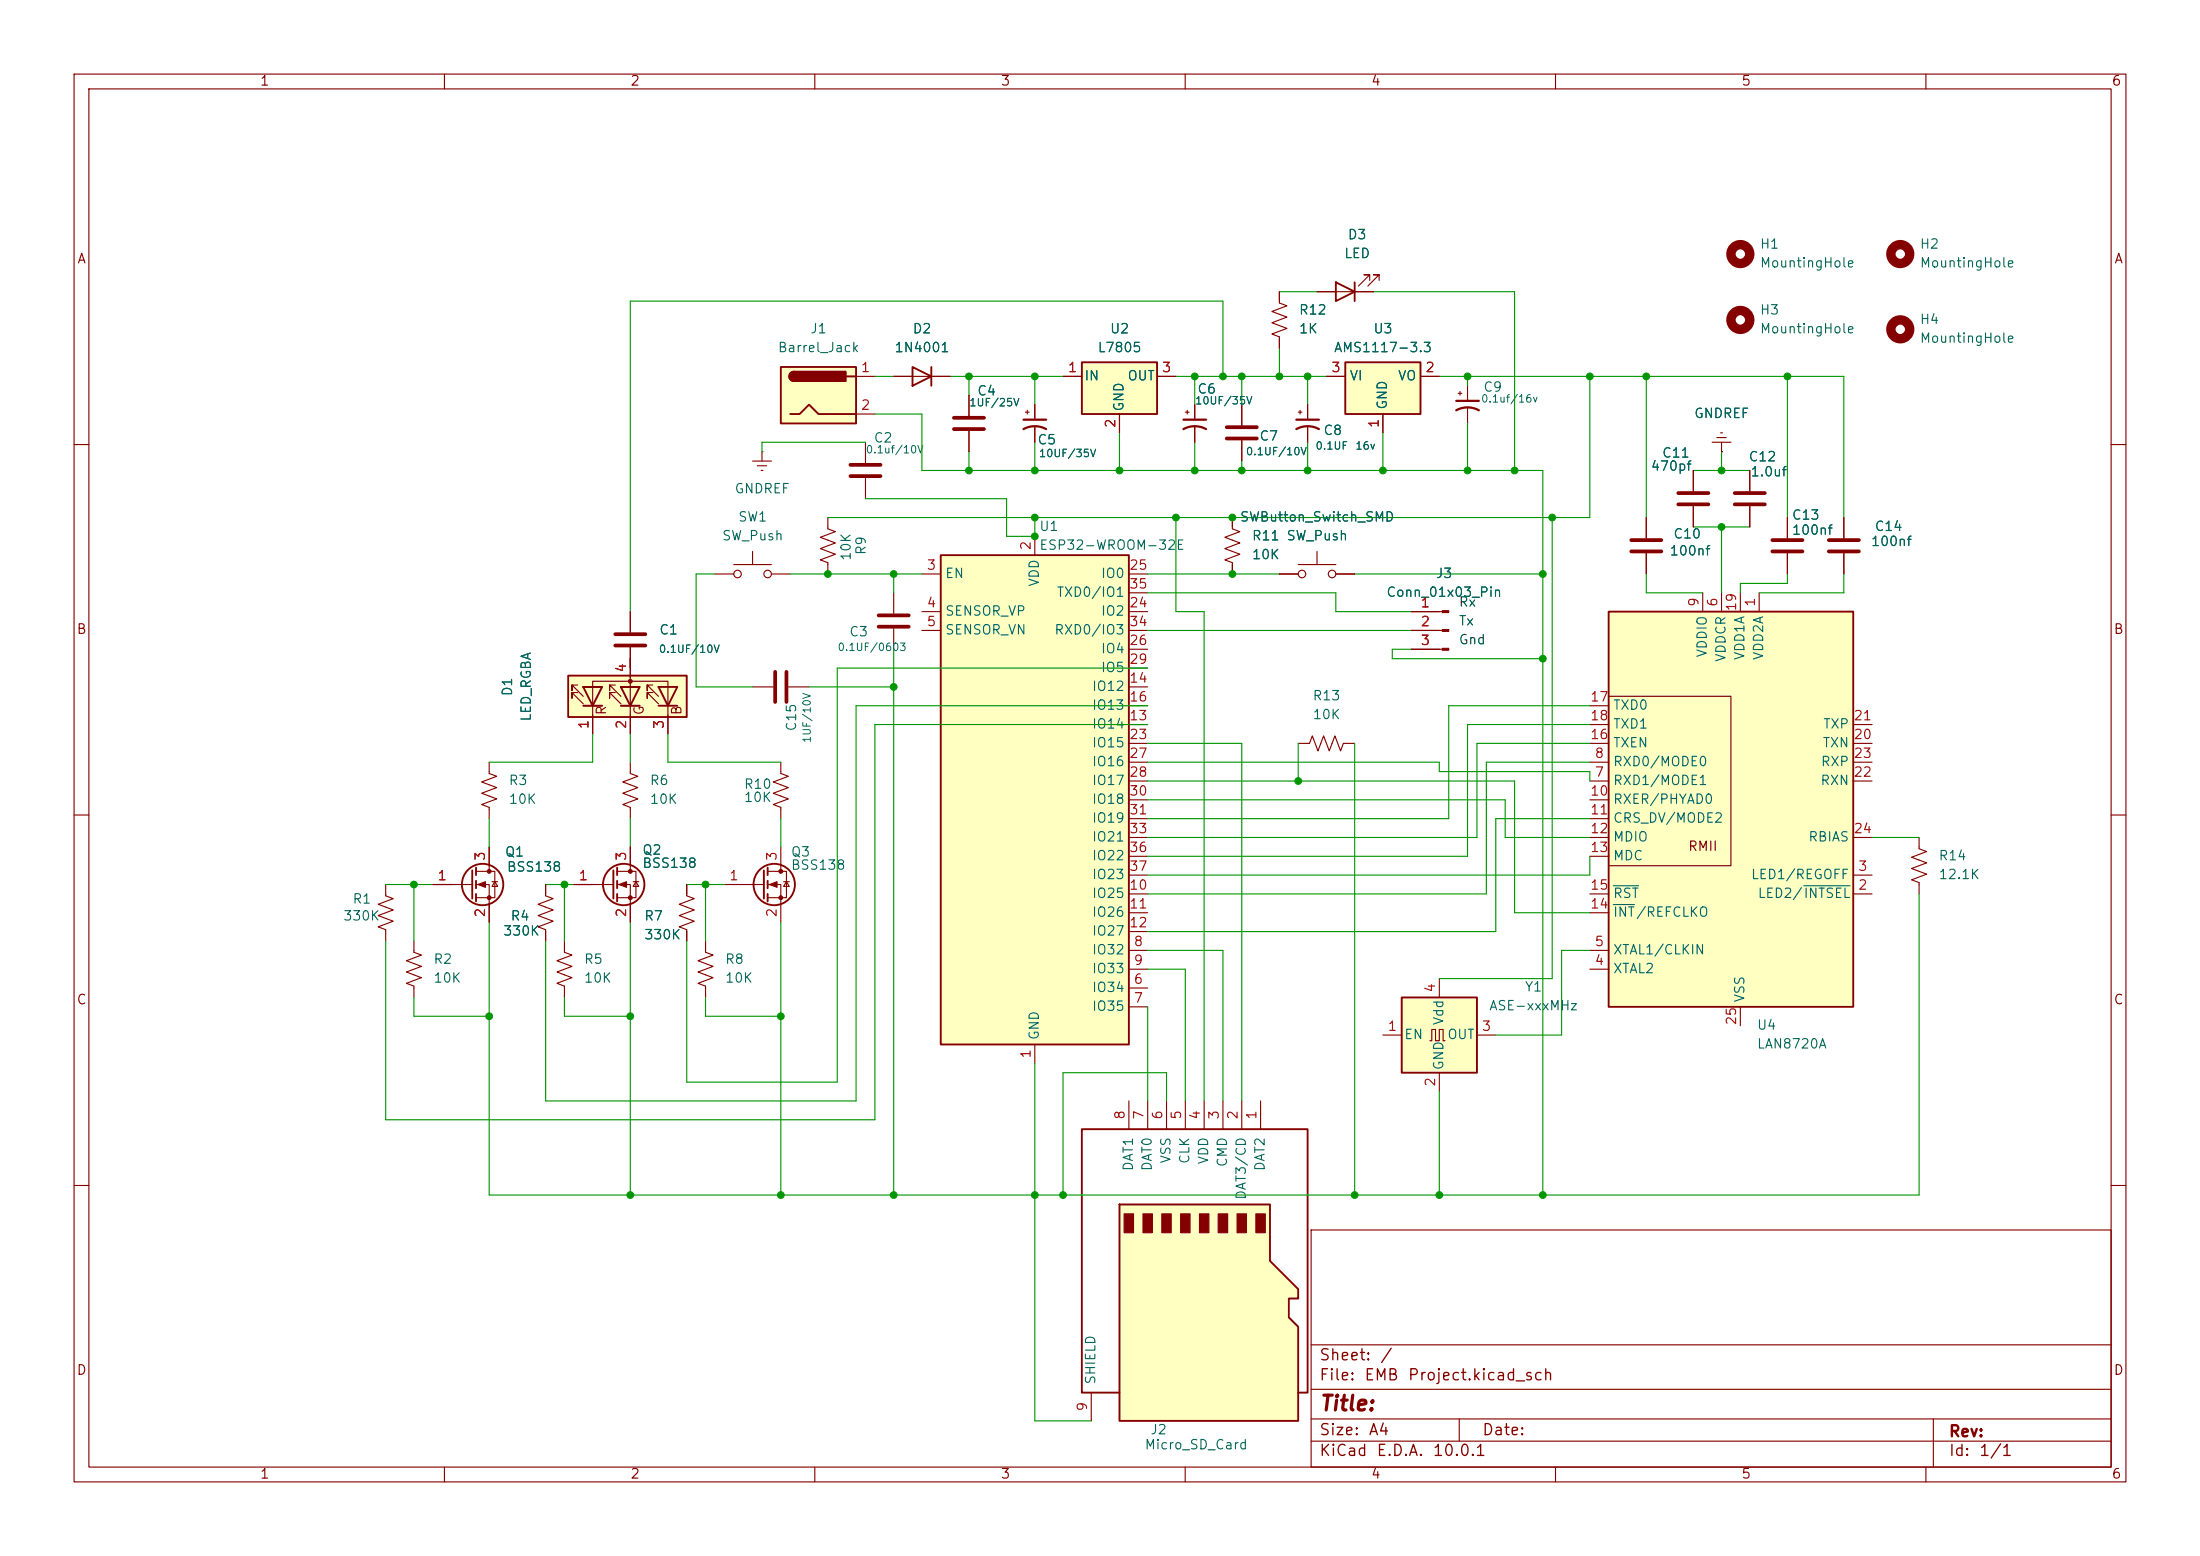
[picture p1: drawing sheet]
<svg xmlns="http://www.w3.org/2000/svg" width="297mm" height="210mm" viewBox="0 0 297 210" stroke-linecap="round" stroke-linejoin="round" font-family="sans-serif">
<g fill="none" stroke="#840000" stroke-width=".15">
<path d="M10 10h277v190h-277zM12 12h273v186h-273zM60 10v2M110 10v2M160 10v2M210 10v2M260 10v2M172.7 39.4v1.5l1 .4-2 .7 2 .8-2 .8 2 .7-2 .8 1 .4v1.5M10 60h2M166.4 69.9v1.5l1 .4-2 .7 2 .8-2 .7 2 .8-2 .8 1 .3v1.6M228.6 63.5v2.8M228.6 68.3v2.8"/>
<path d="M241.3 69.9v2.7M241.3 74.7v2.8M248.9 69.9v2.7M248.9 74.7v2.8M285 60h2M190.5 82.6h4.2M190.5 85.1h4.2M190.5 87.6h4.2M10 110h2M259.1 113v1.6l1 .3-2 .8 2 .8-2 .7 2 .8-2 .7 1 .4v1.6M285 110h2M55.9 127v1.5l1 .4-2 .8 2 .7-2 .8 2 .8-2 .7 1 .4v1.5"/>
<path d="M10 160h2M177 166h108v32h-108zM285 160h2M60 198v2M110 198v2M160 198v2M177 194.5h108M177 191.5h108M177 187.5h108M177 181.5h108M197 191.5v3M210 198v2"/>
<path d="M260 198v2M261 191.5v6.5"/>
</g>
<path d="M226.6 66.5h4M226.6 68.1h4M239.3 72.9h4M239.3 74.4h4M246.9 72.9h4.1M246.9 74.4h4.1" fill="none" stroke="#840000" stroke-width=".51"/>
<g fill="#840000" stroke="#840000" stroke-width=".15">
<path d="M194.7 82.4h.9v.3h-.9z"/>
<path d="M194.7 85h.9v.2h-.9z"/>
<path d="M194.7 87.5h.9v.3h-.9z"/>
</g>
<path d="M217.2 82.6h33v53.3h-33z" fill="#ffffc2"/>
<path d="M217.2 82.6h33v53.3h-33z" fill="none" stroke="#840000" stroke-width=".25"/>
<g fill="none" stroke="#840000" stroke-width=".15">
<path d="M160 55.6h.5M160.3 55.4v.5M161.3 54.6v2M161.3 57.7v2M167.6 54.6v2.8M167.6 59.4v2.8M196.8 53.1h.6M197.1 52.8v.5M198.1 52.1v2M198.1 55.1v2.1M231.1 59.7h2.6M231.8 59.1h1.2"/>
<path d="M232.3 58.4h.2M232.4 59.7v1.3M222.2 69.9v2.7M222.2 74.7v2.8M232.4 61h.1M236.2 63.5v2.8M236.2 68.3v2.8M214.6 95.3h2.6M214.6 97.8h2.6M217.2 94h16.5v22.8h-16.5M229.9 80v2.6M232.4 80v2.6"/>
<path d="M234.9 80v2.6M237.5 80v2.6M250.2 97.8h2.5M214.6 105.4h2.6M214.6 102.9h2.6M214.6 108h2.6M214.6 110.5h2.6M214.6 113h2.6M214.6 115.6h2.6M214.6 100.3h2.6M250.2 118.1h2.5M250.2 105.4h2.5"/>
<path d="M250.2 102.9h2.5M250.2 113h2.5M250.2 100.3h2.5M214.6 120.7h2.6M214.6 130.8h2.6M214.6 128.3h2.6M214.6 123.2h2.6M234.9 135.9v2.5M250.2 120.7h2.5"/>
</g>
<path d="M217.8 119.5h3.4M243.5 119.5h6.3M217.8 122.1h2.9" fill="none" stroke="#006464" stroke-width=".15"/>
<path d="M165.6 57.7h4.1M165.6 59.2h4.1M220.2 72.9h4.1M220.2 74.4h4.1M234.2 66.5h4.1M234.2 68.1h4.1" fill="none" stroke="#840000" stroke-width=".51"/>
<path d="M159.8 57.9a3.2 3.2 0 0 1 3 0M159.8 56.6h3M196.6 55.4a3.2 3.2 0 0 1 3 0M196.6 54.1h3" fill="none" stroke="#840000" stroke-width=".3"/>
<path d="M181.6 48.9h10.2v7h-10.2z" fill="#ffffc2"/>
<path d="M181.6 48.9h10.2v7h-10.2z" fill="none" stroke="#840000" stroke-width=".25"/>
<path d="M175.3 55.6h.5M175.5 55.4v.5M176.5 54.6v2M176.5 57.7v2M179.1 50.8h2.5M186.7 55.9v2.5M191.8 50.8h2.5" fill="none" stroke="#840000" stroke-width=".15"/>
<path d="M175 57.9a3.2 3.2 0 0 1 3.1 0M175 56.6h3.1" fill="none" stroke="#840000" stroke-width=".3"/>
<g fill="none" stroke="#840000" stroke-width="1.3">
<circle cx="234.9" cy="34.3" r="1.27"/>
<circle cx="256.5" cy="34.3" r="1.27"/>
<circle cx="234.9" cy="43.2" r="1.27"/>
<circle cx="256.5" cy="44.4" r="1.27"/>
</g>
<path d="M189.2 134.6h10.2v10.2h-10.2z" fill="#ffffc2"/>
<path d="M189.2 134.6h10.2v10.2h-10.2z" fill="none" stroke="#840000" stroke-width=".25"/>
<path d="M186.7 139.7h2.5M194.3 132.1v2.5M199.4 139.7h2.5M193 140.5h.3v-1.6h.5v1.6h.5v-1.6h.5v1.6h.3M194.3 144.8v2.5" fill="none" stroke="#840000" stroke-width=".15"/>
<path d="M146 48.9h10.2v7h-10.2z" fill="#ffffc2"/>
<path d="M180.3 38.1l2.6 1.3-2.6 1.2zM182.9 38.1v2.5M146 48.9h10.2v7h-10.2z" fill="none" stroke="#840000" stroke-width=".25"/>
<g fill="none" stroke="#840000" stroke-width=".15">
<path d="M177.8 39.4h7.6M184.9 37.8v-.7h-.8h.8l-1.5 1.5M186.2 37.8v-.7h-.8h.8l-1.5 1.5M116.8 59.7v2.8M143.5 50.8h2.5M151.1 55.9v2.5M156.2 50.8h2.5M116.8 64.5v2.8M172.7 77.5h2.6M175.3 76.2h5M177.8 74.4v1.8M180.3 77.5h2.6"/>
<path d="M73.7 119.4v1.5l1 .4-2.1 .7 2.1 .8-2.1 .8 2.1 .7-2.1 .8 1.1 .4v1.5M175.3 100.3h1.5l.4-1 .7 2 .8-2 .8 2 .7-2 .8 2 .4-1h1.5M76.2 127v1.5l1 .4-2 .8 2 .7-2 .8 2 .8-2 .7 1 .4v1.5"/>
<circle cx="175.8" cy="77.5" r=".51"/>
<circle cx="179.8" cy="77.5" r=".51"/>
</g>
<path d="M114.8 62.7h4.1M114.8 64.3h4.1" fill="none" stroke="#840000" stroke-width=".51"/>
<path d="M105.4 49.5h10.2v7.7h-10.2z" fill="#ffffc2"/>
<path d="M105.4 49.5h10.2v7.7h-10.2zM106.7 55.9h1.2l1.3-1.3 1.3 1.3h5.1M107.2 50.2a.64 .64 0 0 0-.6 .6 .64 .64 0 0 0 .6 .6M114.3 50.8h1.3M123.2 49.5l2.5 1.3-2.5 1.3zM125.7 49.5v2.6" fill="none" stroke="#840000" stroke-width=".25"/>
<g fill="#840000" stroke="#840000" stroke-width=".25">
<path d="M106.7 50.4l.5-.2v1.2a.63 .63 0 0 1-.6-.4 .63 .63 0 0 1 .1-.6z"/>
<path d="M107.2 50.2h7v1.2h-7z"/>
</g>
<g fill="none" stroke="#840000" stroke-width=".15">
<path d="M115.6 50.8h2.5M115.6 55.9h2.5M120.6 50.8h7.7M130.8 53.3v2.8M130.8 58.2v2.8M138.4 55.6h.5M138.7 55.4v.5M139.7 54.6v2M139.7 57.7v2M96.5 77.5h2.6M99.1 76.2h5M101.6 62.2h2.5"/>
<path d="M101.6 74.4v1.8M102.2 62.9h1.3M102.7 63.5h.3M102.9 61h.1M102.9 61v1.2M104.1 77.5h2.6M111.8 69.9v1.5l1 .4-2.1 .7 2.1 .8-2.1 .7 2.1 .8-2.1 .8 1.1 .3v1.6M85.1 102.9v1.5l1 .4-2 .7 2 .8-2 .8 2 .7-2 .8 1 .4v1.5"/>
<circle cx="99.6" cy="77.5" r=".51"/>
<circle cx="103.6" cy="77.5" r=".51"/>
</g>
<path d="M138.2 57.9a3.2 3.2 0 0 1 3 0M138.2 56.6h3" fill="none" stroke="#840000" stroke-width=".3"/>
<path d="M128.8 56.4h4M128.8 57.9h4" fill="none" stroke="#840000" stroke-width=".51"/>
<path d="M76.7 91.2h16v5.6h-16z" fill="#ffffc2"/>
<g fill="none" stroke="#840000" stroke-width=".25">
<path d="M76.7 91.2h16v5.6h-16zM78.7 92.7h2.6l-1.3 2.6zM78.7 95.3h2.6M83.8 92.7h2.6l-1.3 2.6zM83.8 95.3h2.6M88.9 92.7h2.5l-1.2 2.6zM88.9 95.3h2.5M63.8 117.5v3.8M64.3 117.1v1M64.3 118.9v1M82.8 117.5v3.8M83.3 117.1v1"/>
<path d="M83.3 118.9v1M103.1 117.5v3.8M103.6 117.1v1M103.6 118.9v1M64.3 120.7v1M83.3 120.7v1M103.6 120.7v1"/>
<circle cx="65.2" cy="119.4" r="2.79"/>
<circle cx="84.2" cy="119.4" r="2.79"/>
<circle cx="104.5" cy="119.4" r="2.79"/>
</g>
<g fill="none" stroke="#840000" stroke-width=".15">
<path d="M78 93.5h-.8v.7v-.7l1.5 1.5M78 92.5h-.8v.7v-.7l1.5 1.5M78.7 95.3h2.6M78.7 92.7h.1M78.7 92.7h2.6zM80 99.1v-7.2h10.2v7.2M83.1 93.5h-.8v.7v-.7l1.5 1.5M83.1 92.5h-.8v.7v-.7l1.5 1.5M83.8 95.3h2.6M83.8 92.7h.1M83.8 92.7h2.6zM85.1 82.6v2.7"/>
<path d="M85.1 87.4v11.7M88.1 93.5h-.7v.7v-.7l1.5 1.5M88.1 92.5h-.7v.7v-.7l1.5 1.5M101.6 92.7h2.8M106.4 92.7h2.8M52.1 119.4v1.5l1 .4-2 .7 2 .8-2 .8 2 .7-2 .8 1 .4v1.5M58.4 119.4h5.4M64.3 117.6h2.5v3.6h-2.5M64.3 119.4h1.7v5.1M66 102.9v1.5l1.1 .4-2.1 .7 2.1 .8-2.1 .8 2.1 .7-2.1 .8 1 .4v1.5M66 114.3v3.3M66.4 119h.8"/>
<path d="M66.8 119l.4 .6h-.8zM77.5 119.4h5.3M83.3 117.6h2.6v3.6h-2.6M83.3 119.4h1.8v5.1M85.1 114.3v3.3M85.5 119h.7M85.9 119l.3 .6h-.7zM92.7 119.4v1.5l1 .4-2 .7 2 .8-2 .8 2 .7-2 .8 1 .4v1.5M97.8 119.4h5.3M103.6 117.6h2.6v3.6h-2.6M103.6 119.4h1.8v5.1M105.4 102.9v1.5l1 .4-2 .7 2 .8-2 .8 2 .7-2 .8 1 .4v1.5"/>
<path d="M105.4 114.3v3.3M105.8 119h.8M106.2 119l.4 .6h-.8zM95.2 127v1.5l1.1 .4-2.1 .8 2.1 .7-2.1 .8 2.1 .8-2.1 .7 1 .4v1.5"/>
</g>
<g fill="#840000" stroke="#840000" stroke-width=".15">
<path d="M64.5 119.4l1-.4v.8z"/>
<path d="M83.6 119.4l1-.4v.8z"/>
<path d="M103.9 119.4l1-.4v.8z"/>
<circle cx="85.1" cy="91.9" r=".25"/>
<circle cx="66" cy="117.6" r=".25"/>
<circle cx="66" cy="121.2" r=".25"/>
<circle cx="85.1" cy="117.6" r=".25"/>
<circle cx="85.1" cy="121.2" r=".25"/>
<circle cx="105.4" cy="117.6" r=".25"/>
<circle cx="105.4" cy="121.2" r=".25"/>
</g>
<path d="M83.1 85.6h4M83.1 87.1h4M104.6 90.7v4M106.2 90.7v4" fill="none" stroke="#840000" stroke-width=".51"/>
<path d="M151.1 162.6h20.3v7.6l3.9 3.8v1.3h-1.3v2.5l1.3 1.3v12.7h-24.2z" fill="#ffffc2"/>
<path d="M151.1 162.6h20.3v7.6l3.9 3.8v1.3h-1.3v2.5l1.3 1.3v12.7h-24.2zM151.1 188h-5.1v-35.6h30.5v35.6h-1.2" fill="none" stroke="#840000" stroke-width=".25"/>
<g fill="#840000" stroke="#840000" stroke-width=".15">
<path d="M169.5 163.8h1.3v2.6h-1.3z"/>
<path d="M167 163.8h1.3v2.6h-1.3z"/>
<path d="M164.5 163.8h1.2v2.6h-1.2z"/>
<path d="M161.9 163.8h1.3v2.6h-1.3z"/>
<path d="M159.4 163.8h1.3v2.6h-1.3z"/>
<path d="M156.8 163.8h1.3v2.6h-1.3z"/>
<path d="M154.3 163.8h1.3v2.6h-1.3z"/>
<path d="M151.8 163.8h1.2v2.6h-1.2z"/>
</g>
<path d="M152.4 148.6v3.8M154.9 148.6v3.8M157.5 148.6v3.8M160 148.6v3.8M162.6 148.6v3.8M165.1 148.6v3.8M167.6 148.6v3.8M170.2 148.6v3.8M147.3 188v3.8" fill="none" stroke="#840000" stroke-width=".15"/>
<path d="M127 74.9h25.4v66.1h-25.4z" fill="#ffffc2"/>
<path d="M127 74.9h25.4v66.1h-25.4z" fill="none" stroke="#840000" stroke-width=".25"/>
<g fill="none" stroke="#840000" stroke-width=".15">
<path d="M172.7 39.4v1.2M177.8 39.4h2.5M182.9 39.4h2.5M120.6 50.8h2.6M125.7 50.8h2.6M130.8 53.3v2.8M130.8 58.2v2.8M139.7 54.6v2M139.7 57.7v2M143.5 50.8h2.5M151.1 55.9v2.5M156.2 50.8h2.5"/>
<path d="M161.3 54.6v2M161.3 57.7v2M167.6 54.6v2.8M167.6 59.4v2.8M172.7 45.7v1.3M176.5 54.6v2M176.5 57.7v2M179.1 50.8h2.5M186.7 55.9v2.5M191.8 50.8h2.5M124.5 77.5h2.5M139.7 72.4v2.5"/>
<path d="M152.4 77.5h2.5M166.4 69.9v1.2M166.4 76.2v1.3M172.7 77.5h2.6M180.3 77.5h2.6M222.2 69.9v2.7M222.2 74.7v2.8M228.6 63.5v2.8M228.6 68.3v2.8M232.4 61h.1M236.2 63.5v2.8M236.2 68.3v2.8"/>
<path d="M241.3 69.9v2.7M241.3 74.7v2.8M248.9 69.9v2.7M248.9 74.7v2.8M80 96.5v2.6M85.1 82.6v2.7M85.1 87.4v4M85.1 96.5v2.6M90.2 96.5v2.6M120.6 80v2.8M120.6 84.8v2.8M124.5 82.6h2.5"/>
<path d="M124.5 85.1h2.5M152.4 82.6h2.5M152.4 85.1h2.5M152.4 97.8h2.5M152.4 92.7h2.5M152.4 95.3h2.5M152.4 87.6h2.5M152.4 90.2h2.5M152.4 80h2.5M190.5 82.6h3.8M190.5 85.1h3.8M190.5 87.6h3.8"/>
<path d="M58.4 119.4h2.6M66 114.3v2.5M73.7 119.4v1.3M77.5 119.4h2.5M85.1 114.3v2.5M92.7 119.4v1.3M152.4 100.3h2.5M152.4 102.9h2.5M152.4 105.4h2.5M152.4 108h2.5M152.4 110.5h2.5M152.4 113h2.5"/>
<path d="M152.4 115.6h2.5M152.4 118.1h2.5M66 121.9v2.6M73.7 125.7v1.3M85.1 121.9v2.6M92.7 125.7v1.3M152.4 133.4h2.5M152.4 135.9h2.5M152.4 128.3h2.5M152.4 130.8h2.5M152.4 120.7h2.5M152.4 123.2h2.5"/>
<path d="M152.4 125.7h2.5M139.7 141v2.5"/>
</g>
<path d="M118.6 83.1h4.1M118.6 84.6h4.1" fill="none" stroke="#840000" stroke-width=".51"/>
<g fill="none" stroke="#009600" stroke-width=".15">
<path d="M172.7 39.4h5.1M185.4 39.4h19.1v24.1M116.8 59.7h-13.9v1.3M118.1 55.9h6.4v7.6h83.8v97.8M118.1 50.8h2.5M128.3 50.8h15.2M130.8 50.8v2.5M139.7 50.8v3.8M139.7 59.7v3.8M151.1 58.4v5.1M158.7 50.8h20.4M161.3 50.8v3.8"/>
<path d="M161.3 59.7v3.8M165.1 50.8v-10.2h-80v42M167.6 50.8v3.8M172.7 47v3.8M176.5 50.8v3.8M176.5 59.7v3.8M186.7 58.4v5.1M194.3 50.8h54.6v19.1M198.1 50.8v1.3M198.1 57.2v6.3M214.6 50.8v19.1h-102.8M222.2 50.8v19.1"/>
<path d="M241.3 50.8v19.1M96.5 77.5h-2.5v15.2h7.6M106.7 77.5h17.8M116.8 67.3h19.1v5.1h3.8v-2.5M120.6 77.5v2.5M130.8 61v2.5M154.9 77.5h17.8M158.7 69.9v12.7h3.9v66M167.6 62.2v1.3M182.9 77.5h25.4M209.5 69.9v62.2h-15.2M222.2 77.5v2.5h7.7"/>
<path d="M228.6 63.5h7.6M228.6 71.1h7.6M232.4 61v2.5M232.4 71.1v8.9M241.3 77.5v1.2h-6.4v1.3M248.9 77.5v2.5h-11.4M80 99.1v3.8h-14M85.1 88.9v1.3M85.1 99.1v3.8M90.2 99.1v3.8h15.2M109.2 92.7h11.4M120.6 87.6v73.7"/>
<path d="M154.9 80h25.4v2.6h10.2M154.9 95.3h-39.3v53.3h-41.9v-21.6M154.9 85.1h35.6M154.9 90.2h-41.9v55.9h-20.3v-19.1M154.9 97.8h-36.8v53.3h-66v-24.1M190.5 87.6h-2.5v1.3h20.3M214.6 97.8h-16.5v17.8h-43.2M214.6 95.3h-19v15.2h-40.7M52.1 119.4h6.3M55.9 119.4v7.6M66 110.5v3.8M73.7 119.4h3.8"/>
<path d="M76.2 119.4v7.6M85.1 110.5v3.8M92.7 119.4h5.1M95.2 119.4v7.6M105.4 110.5v3.8M154.9 105.4h49.6v17.8h10.1M154.9 102.9h39.4v1.2h20.3v1.3M154.9 100.3h12.7v48.3M154.9 108h48.3v5h11.4M175.3 100.3v5.1M182.9 100.3v61M214.6 115.6v2.5h-59.7"/>
<path d="M214.6 100.3h-15.2v12.7h-44.5M214.6 102.9h-13.9v17.8h-45.8M214.6 110.5h-12.7v15.2h-47M252.7 113h6.4M55.9 134.6v2.6h10.1M76.2 134.6v2.6h8.9M85.1 124.5v36.8M95.2 134.6v2.6h10.2M105.4 124.5v36.8M154.9 128.3h10.2v20.3M154.9 135.9v12.7M154.9 130.8h5.1v17.8"/>
<path d="M214.6 128.3h-3.8v11.4h-8.9M259.1 120.7v40.6h-193.1v-36.8M139.7 143.5v48.3h7.6M157.5 148.6v-3.8h-14v16.5M194.3 147.3v14"/>
</g>
<g fill="#009600" stroke="#009600" stroke-width=".14">
<circle cx="182.9" cy="161.3" r=".46"/>
<circle cx="143.5" cy="161.3" r=".46"/>
<circle cx="175.3" cy="105.4" r=".46"/>
<circle cx="209.5" cy="69.9" r=".46"/>
<circle cx="208.3" cy="88.9" r=".46"/>
<circle cx="208.3" cy="77.5" r=".46"/>
<circle cx="232.4" cy="63.5" r=".46"/>
<circle cx="204.5" cy="63.5" r=".46"/>
<circle cx="232.4" cy="71.1" r=".46"/>
<circle cx="241.3" cy="50.8" r=".46"/>
<circle cx="214.6" cy="50.8" r=".46"/>
<circle cx="222.2" cy="50.8" r=".46"/>
<circle cx="194.3" cy="161.3" r=".46"/>
<circle cx="208.3" cy="161.3" r=".46"/>
<circle cx="186.7" cy="63.5" r=".46"/>
<circle cx="198.1" cy="63.5" r=".46"/>
<circle cx="167.6" cy="50.8" r=".46"/>
<circle cx="198.1" cy="50.8" r=".46"/>
<circle cx="166.4" cy="77.5" r=".46"/>
<circle cx="166.4" cy="69.9" r=".46"/>
<circle cx="176.5" cy="63.5" r=".46"/>
<circle cx="176.5" cy="50.8" r=".46"/>
<circle cx="161.3" cy="63.5" r=".46"/>
<circle cx="167.6" cy="63.5" r=".46"/>
<circle cx="172.7" cy="50.8" r=".46"/>
<circle cx="161.3" cy="50.8" r=".46"/>
<circle cx="165.1" cy="50.8" r=".46"/>
<circle cx="158.7" cy="69.9" r=".46"/>
<circle cx="151.1" cy="63.5" r=".46"/>
<circle cx="139.7" cy="63.5" r=".46"/>
<circle cx="139.7" cy="69.9" r=".46"/>
<circle cx="130.8" cy="50.8" r=".46"/>
<circle cx="130.8" cy="63.5" r=".46"/>
<circle cx="139.7" cy="50.8" r=".46"/>
<circle cx="120.6" cy="77.5" r=".46"/>
<circle cx="111.8" cy="77.5" r=".46"/>
<circle cx="95.2" cy="119.4" r=".46"/>
<circle cx="105.4" cy="137.2" r=".46"/>
<circle cx="85.1" cy="161.3" r=".46"/>
<circle cx="105.4" cy="161.3" r=".46"/>
<circle cx="139.7" cy="161.3" r=".46"/>
<circle cx="120.6" cy="161.3" r=".46"/>
<circle cx="120.6" cy="92.7" r=".46"/>
<circle cx="76.2" cy="119.4" r=".46"/>
<circle cx="139.7" cy="72.4" r=".46"/>
<circle cx="66" cy="137.2" r=".46"/>
<circle cx="85.1" cy="137.2" r=".46"/>
<circle cx="55.9" cy="119.4" r=".46"/>
</g>
<text font-size="2" fill="#840000" x="178" y="190.9">Title:</text>
<g font-size="1.5" fill="#840000">
<text x="178" y="184">Sheet:</text>
<text x="186.2" y="184">/</text>
<text x="178" y="186.7">File:</text>
<text x="184.1" y="186.7">EMB</text>
<text x="190" y="186.7">Project.kicad_sch</text>
<text x="178" y="196.9">KiCad</text>
<text x="178" y="194.1">Size:</text>
<text x="184.7" y="194.1">A4</text>
<text x="185.7" y="196.9">E.D.A.</text>
<text x="193.3" y="196.9">10.0.1</text>
<text x="200" y="194.1">Date:</text>
<text x="263" y="194.3">Rev:</text>
<text x="263" y="196.9">Id:</text>
<text x="267.1" y="196.9">1/1</text>
</g>
<g font-size="1.3" fill="#840000">
<text x="35" y="11.9">1</text>
<text x="85" y="11.9">2</text>
<text x="135" y="11.9">3</text>
<text x="185" y="11.9">4</text>
<text x="235" y="11.9">5</text>
<text x="285" y="11.9">6</text>
<text x="10.3" y="35.9">A</text>
<text x="285.3" y="35.9">A</text>
<text x="10.3" y="85.9">B</text>
<text x="285.3" y="85.9">B</text>
<text x="82.1" y="96.6" transform="rotate(-90 82.1 96.6)">R</text>
<text x="87.2" y="96.6" transform="rotate(-90 87.2 96.6)">G</text>
<text x="92.3" y="96.6" transform="rotate(-90 92.3 96.6)">B</text>
<text x="227.8" y="115.2">RMII</text>
<text x="10.3" y="135.9">C</text>
<text x="285.3" y="135.9">C</text>
<text x="10.3" y="185.9">D</text>
<text x="285.3" y="185.9">D</text>
<text x="35" y="199.9">1</text>
<text x="85" y="199.9">2</text>
<text x="135" y="199.9">3</text>
<text x="185" y="199.9">4</text>
<text x="235" y="199.9">5</text>
<text x="285" y="199.9">6</text>
</g>
<g font-size="1.3" fill="#006464">
<text x="181.4" y="35.2">LED</text>
<text x="181.9" y="32.6">D3</text>
<text x="237.5" y="33.9">H1</text>
<text x="259.1" y="33.9">H2</text>
<text x="237.5" y="36.4">MountingHole</text>
<text x="259.1" y="36.4">MountingHole</text>
<text x="104.9" y="47.9">Barrel_Jack</text>
<text x="109.3" y="45.3">J1</text>
<text x="120.7" y="47.9">1N4001</text>
<text x="123.1" y="45.3">D2</text>
<text x="148.1" y="47.9">L7805</text>
<text x="149.8" y="45.3">U2</text>
<text x="175.3" y="45.3">1K</text>
<text x="175.3" y="42.8">R12</text>
<text x="180" y="47.9">AMS1117-3.3</text>
<text x="185.3" y="45.3">U3</text>
<text x="237.5" y="42.8">H3</text>
<text x="237.5" y="45.3">MountingHole</text>
<text x="259.1" y="44">H4</text>
<text x="259.1" y="46.6">MountingHole</text>
<text x="131.8" y="53.7">C4</text>
<text x="146.3" y="51.7">IN</text>
<text x="152.1" y="51.7">OUT</text>
<text x="161.6" y="53.4">C6</text>
<text x="182.1" y="51.7">VI</text>
<text x="188.6" y="51.7">VO</text>
<text x="200.2" y="53.2">C9</text>
<text x="152" y="55.6" transform="rotate(-90 152 55.6)">GND</text>
<text x="169.9" y="59.8">C7</text>
<text x="178.6" y="59">C8</text>
<text x="187.6" y="55.4" transform="rotate(-90 187.6 55.4)">GND</text>
<text x="228.6" y="56.7">GNDREF</text>
<text x="117.9" y="60">C2</text>
<text x="140" y="60.3">C5</text>
<text x="222.8" y="63.9">470pf</text>
<text x="224.3" y="62.1">C11</text>
<text x="236" y="62.6">C12</text>
<text x="236.2" y="64.6">1.0uf</text>
<text x="99.1" y="66.9">GNDREF</text>
<text x="99.6" y="70.7">SW1</text>
<text x="140.2" y="72">U1</text>
<text x="167.3" y="70.7">SWButton_Switch_SMD</text>
<text x="241.8" y="70.5">C13</text>
<text x="253" y="72">C14</text>
<text x="97.4" y="73.3">SW_Push</text>
<text x="115.2" y="75.8" transform="rotate(-90 115.2 75.8)">10K</text>
<text x="117.2" y="75" transform="rotate(-90 117.2 75)">R9</text>
<text x="140.2" y="74.5">ESP32-WROOM-32E</text>
<text x="168.9" y="73.3">R11 SW_Push</text>
<text x="168.9" y="75.8">10K</text>
<text x="225.3" y="75.3">100nf</text>
<text x="225.8" y="73">C10</text>
<text x="241.8" y="72.5">100nf</text>
<text x="252.5" y="74">100nf</text>
<text x="127.5" y="78.3">EN</text>
<text x="127.5" y="83.4">SENSOR_VP</text>
<text x="140.6" y="79.3" transform="rotate(-90 140.6 79.3)">VDD</text>
<text x="142.6" y="80.9">TXD0/IO1</text>
<text x="148.5" y="83.4">IO2</text>
<text x="148.5" y="78.3">IO0</text>
<text x="187.1" y="80.9">Conn_01x03_Pin</text>
<text x="193.8" y="78.3">J3</text>
<text x="88.9" y="86">C1</text>
<text x="114.6" y="86.2">C3</text>
<text x="127.5" y="86">SENSOR_VN</text>
<text x="142.3" y="86">RXD0/IO3</text>
<text x="148.5" y="88.5">IO4</text>
<text x="230.7" y="88.8" transform="rotate(-90 230.7 88.8)">VDDIO</text>
<text x="233.3" y="89.4" transform="rotate(-90 233.3 89.4)">VDDCR</text>
<text x="235.8" y="89.2" transform="rotate(-90 235.8 89.2)">VDD1A</text>
<text x="238.4" y="89.2" transform="rotate(-90 238.4 89.2)">VDD2A</text>
<text x="69.4" y="94.1" transform="rotate(-90 69.4 94.1)">D1</text>
<text x="147.3" y="93.6">IO12</text>
<text x="148.5" y="91">IO5</text>
<text x="177.1" y="94.8">R13</text>
<text x="72" y="97.5" transform="rotate(-90 72 97.5)">LED_RGBA</text>
<text x="107.8" y="98.8" transform="rotate(-90 107.8 98.8)">C15</text>
<text x="147.3" y="98.7">IO14</text>
<text x="147.3" y="96.1">IO13</text>
<text x="147.3" y="101.2">IO15</text>
<text x="177.1" y="97.4">10K</text>
<text x="217.7" y="101.2">TXEN</text>
<text x="217.7" y="96.1">TXD0</text>
<text x="217.7" y="98.7">TXD1</text>
<text x="246" y="101.2">TXN</text>
<text x="246" y="98.7">TXP</text>
<text x="68.6" y="106.3">R3</text>
<text x="87.6" y="106.3">R6</text>
<text x="100.3" y="106.8">R10</text>
<text x="147.3" y="103.7">IO16</text>
<text x="147.3" y="106.3">IO17</text>
<text x="217.7" y="106.3">RXD1/MODE1</text>
<text x="217.7" y="103.7">RXD0/MODE0</text>
<text x="245.7" y="106.3">RXN</text>
<text x="245.7" y="103.7">RXP</text>
<text x="68.6" y="108.8">10K</text>
<text x="87.6" y="108.8">10K</text>
<text x="100.3" y="108.6">10K</text>
<text x="147.3" y="108.8">IO18</text>
<text x="147.3" y="111.4">IO19</text>
<text x="147.3" y="113.9">IO21</text>
<text x="217.7" y="108.8">RXER/PHYAD0</text>
<text x="217.7" y="111.4">CRS_DV/MODE2</text>
<text x="217.7" y="113.9">MDIO</text>
<text x="244" y="113.9">RBIAS</text>
<text x="68.1" y="115.9">Q1</text>
<text x="68.3" y="118">BSS138</text>
<text x="86.6" y="117.4">BSS138</text>
<text x="86.6" y="115.7">Q2</text>
<text x="106.7" y="117.7">BSS138</text>
<text x="106.7" y="115.9">Q3</text>
<text x="147.3" y="116.4">IO22</text>
<text x="147.3" y="119">IO23</text>
<text x="217.7" y="116.4">MDC</text>
<text x="236.3" y="119">LED1/REGOFF</text>
<text x="261.6" y="119">12.1K</text>
<text x="261.6" y="116.4">R14</text>
<text x="46.2" y="124.6">330K</text>
<text x="47.5" y="122.3">R1</text>
<text x="68.8" y="124.6">R4</text>
<text x="86.9" y="124.6">R7</text>
<text x="147.3" y="121.5">IO25</text>
<text x="147.3" y="124.1">IO26</text>
<text x="217.7" y="124.1">INT/REFCLKO</text>
<text x="217.7" y="121.5">RST</text>
<text x="237.2" y="121.5">LED2/INTSEL</text>
<text x="58.4" y="130.4">R2</text>
<text x="67.8" y="126.6">330K</text>
<text x="78.7" y="130.4">R5</text>
<text x="86.9" y="127.1">330K</text>
<text x="97.8" y="130.4">R8</text>
<text x="147.3" y="129.1">IO32</text>
<text x="147.3" y="131.7">IO33</text>
<text x="147.3" y="126.6">IO27</text>
<text x="217.7" y="131.7">XTAL2</text>
<text x="217.7" y="129.1">XTAL1/CLKIN</text>
<text x="58.4" y="132.9">10K</text>
<text x="78.7" y="132.9">10K</text>
<text x="97.8" y="132.9">10K</text>
<text x="147.3" y="134.2">IO34</text>
<text x="147.3" y="136.8">IO35</text>
<text x="201" y="136.7">ASE-xxxMHz</text>
<text x="205.8" y="134.1">Y1</text>
<text x="235.8" y="135.4" transform="rotate(-90 235.8 135.4)">VSS</text>
<text x="140.6" y="140.5" transform="rotate(-90 140.6 140.5)">GND</text>
<text x="189.5" y="140.6">EN</text>
<text x="195.2" y="138.5" transform="rotate(-90 195.2 138.5)">Vdd</text>
<text x="195.3" y="140.6">OUT</text>
<text x="237.1" y="139.3">U4</text>
<text x="237.1" y="141.8">LAN8720A</text>
<text x="195.2" y="144.5" transform="rotate(-90 195.2 144.5)">GND</text>
<text x="153.3" y="158.2" transform="rotate(-90 153.3 158.2)">DAT1</text>
<text x="155.8" y="158.2" transform="rotate(-90 155.8 158.2)">DAT0</text>
<text x="158.3" y="157.1" transform="rotate(-90 158.3 157.1)">VSS</text>
<text x="160.9" y="157.2" transform="rotate(-90 160.9 157.2)">CLK</text>
<text x="163.4" y="157.2" transform="rotate(-90 163.4 157.2)">VDD</text>
<text x="166" y="157.6" transform="rotate(-90 166 157.6)">CMD</text>
<text x="171" y="158.2" transform="rotate(-90 171 158.2)">DAT2</text>
<text x="168.5" y="162" transform="rotate(-90 168.5 162)">DAT3/CD</text>
<text x="148.2" y="186.9" transform="rotate(-90 148.2 186.9)">SHIELD</text>
<text x="154.4" y="195.9">Micro_SD_Card</text>
<text x="155.2" y="193.9">J2</text>
</g>
<g font-size="1.3" fill="#a90000">
<text x="116.1" y="50.5">1</text>
<text x="144.1" y="50.5">1</text>
<text x="156.8" y="50.5">3</text>
<text x="179.6" y="50.5">3</text>
<text x="192.3" y="50.5">2</text>
<text x="116.1" y="55.6">2</text>
<text x="150.9" y="57.9" transform="rotate(-90 150.9 57.9)">2</text>
<text x="186.4" y="57.9" transform="rotate(-90 186.4 57.9)">1</text>
<text x="125" y="77.2">3</text>
<text x="139.4" y="74.4" transform="rotate(-90 139.4 74.4)">2</text>
<text x="152.4" y="77.2">25</text>
<text x="125" y="82.3">4</text>
<text x="152.4" y="82.3">24</text>
<text x="152.4" y="79.8">35</text>
<text x="191.7" y="82.3">1</text>
<text x="229.6" y="82" transform="rotate(-90 229.6 82)">9</text>
<text x="232.2" y="82" transform="rotate(-90 232.2 82)">6</text>
<text x="234.7" y="82.6" transform="rotate(-90 234.7 82.6)">19</text>
<text x="237.2" y="82" transform="rotate(-90 237.2 82)">1</text>
<text x="125" y="84.8">5</text>
<text x="152.4" y="87.4">26</text>
<text x="152.4" y="89.9">29</text>
<text x="152.4" y="84.8">34</text>
<text x="191.7" y="84.8">2</text>
<text x="191.7" y="87.4">3</text>
<text x="84.8" y="90.9" transform="rotate(-90 84.8 90.9)">4</text>
<text x="152.4" y="92.5">14</text>
<text x="152.4" y="95">16</text>
<text x="214.6" y="95">17</text>
<text x="79.8" y="98.5" transform="rotate(-90 79.8 98.5)">1</text>
<text x="84.8" y="98.5" transform="rotate(-90 84.8 98.5)">2</text>
<text x="89.9" y="98.5" transform="rotate(-90 89.9 98.5)">3</text>
<text x="152.4" y="97.5">13</text>
<text x="152.4" y="100.1">23</text>
<text x="214.6" y="100.1">16</text>
<text x="214.6" y="97.5">18</text>
<text x="250.1" y="100.1">20</text>
<text x="250.1" y="97.5">21</text>
<text x="152.4" y="102.6">27</text>
<text x="152.4" y="105.2">28</text>
<text x="152.4" y="107.7">30</text>
<text x="214.6" y="107.7">10</text>
<text x="215.2" y="105.2">7</text>
<text x="215.2" y="102.6">8</text>
<text x="250.1" y="105.2">22</text>
<text x="250.1" y="102.6">23</text>
<text x="152.4" y="110.2">31</text>
<text x="152.4" y="112.8">33</text>
<text x="214.6" y="110.2">11</text>
<text x="214.6" y="112.8">12</text>
<text x="250.1" y="112.8">24</text>
<text x="59" y="119.1">1</text>
<text x="65.8" y="116.3" transform="rotate(-90 65.8 116.3)">3</text>
<text x="78" y="119.1">1</text>
<text x="84.8" y="116.3" transform="rotate(-90 84.8 116.3)">3</text>
<text x="98.4" y="119.1">1</text>
<text x="105.2" y="116.3" transform="rotate(-90 105.2 116.3)">3</text>
<text x="152.4" y="115.3">36</text>
<text x="152.4" y="117.9">37</text>
<text x="214.6" y="115.3">13</text>
<text x="250.8" y="117.9">3</text>
<text x="65.8" y="123.9" transform="rotate(-90 65.8 123.9)">2</text>
<text x="84.8" y="123.9" transform="rotate(-90 84.8 123.9)">2</text>
<text x="105.2" y="123.9" transform="rotate(-90 105.2 123.9)">2</text>
<text x="152.4" y="120.4">10</text>
<text x="152.4" y="122.9">11</text>
<text x="152.4" y="125.5">12</text>
<text x="214.6" y="122.9">14</text>
<text x="214.6" y="120.4">15</text>
<text x="250.8" y="120.4">2</text>
<text x="153" y="128">8</text>
<text x="153" y="130.6">9</text>
<text x="215.2" y="130.6">4</text>
<text x="215.2" y="128">5</text>
<text x="153" y="133.1">6</text>
<text x="153" y="135.6">7</text>
<text x="194.1" y="134.1" transform="rotate(-90 194.1 134.1)">4</text>
<text x="139.4" y="142.9" transform="rotate(-90 139.4 142.9)">1</text>
<text x="187.3" y="139.4">1</text>
<text x="200" y="139.4">3</text>
<text x="234.7" y="138.5" transform="rotate(-90 234.7 138.5)">25</text>
<text x="194.1" y="146.8" transform="rotate(-90 194.1 146.8)">2</text>
<text x="152.1" y="151.2" transform="rotate(-90 152.1 151.2)">8</text>
<text x="154.7" y="151.2" transform="rotate(-90 154.7 151.2)">7</text>
<text x="157.2" y="151.2" transform="rotate(-90 157.2 151.2)">6</text>
<text x="159.8" y="151.2" transform="rotate(-90 159.8 151.2)">5</text>
<text x="162.3" y="151.2" transform="rotate(-90 162.3 151.2)">4</text>
<text x="164.8" y="151.2" transform="rotate(-90 164.8 151.2)">3</text>
<text x="167.4" y="151.2" transform="rotate(-90 167.4 151.2)">2</text>
<text x="169.9" y="151.2" transform="rotate(-90 169.9 151.2)">1</text>
<text x="147.1" y="190.6" transform="rotate(-90 147.1 190.6)">9</text>
</g>
<g font-size="1.3" fill="#0f0f0f">
<text x="196.8" y="82.2">Rx</text>
<text x="196.8" y="87.3">Gnd</text>
<text x="196.8" y="84.7">Tx</text>
</g>
<g font-size="1" fill="#006464">
<text x="130.8" y="55.1">1UF/25V</text>
<text x="161.3" y="54.8">10UF/35V</text>
<text x="199.9" y="54.6">0.1uf/16v</text>
<text x="116.8" y="61.4">0.1uf/10V</text>
<text x="140.2" y="62">10UF/35V</text>
<text x="168.1" y="61.7">0.1UF/10V</text>
<text x="177.5" y="60.9">0.1UF</text>
<text x="182.9" y="60.9">16v</text>
<text x="88.9" y="88.4">0.1UF/10V</text>
<text x="113" y="88.1">0.1UF/0603</text>
<text x="109.7" y="100.4" transform="rotate(-90 109.7 100.4)">1UF/10V</text>
</g>
</svg>
